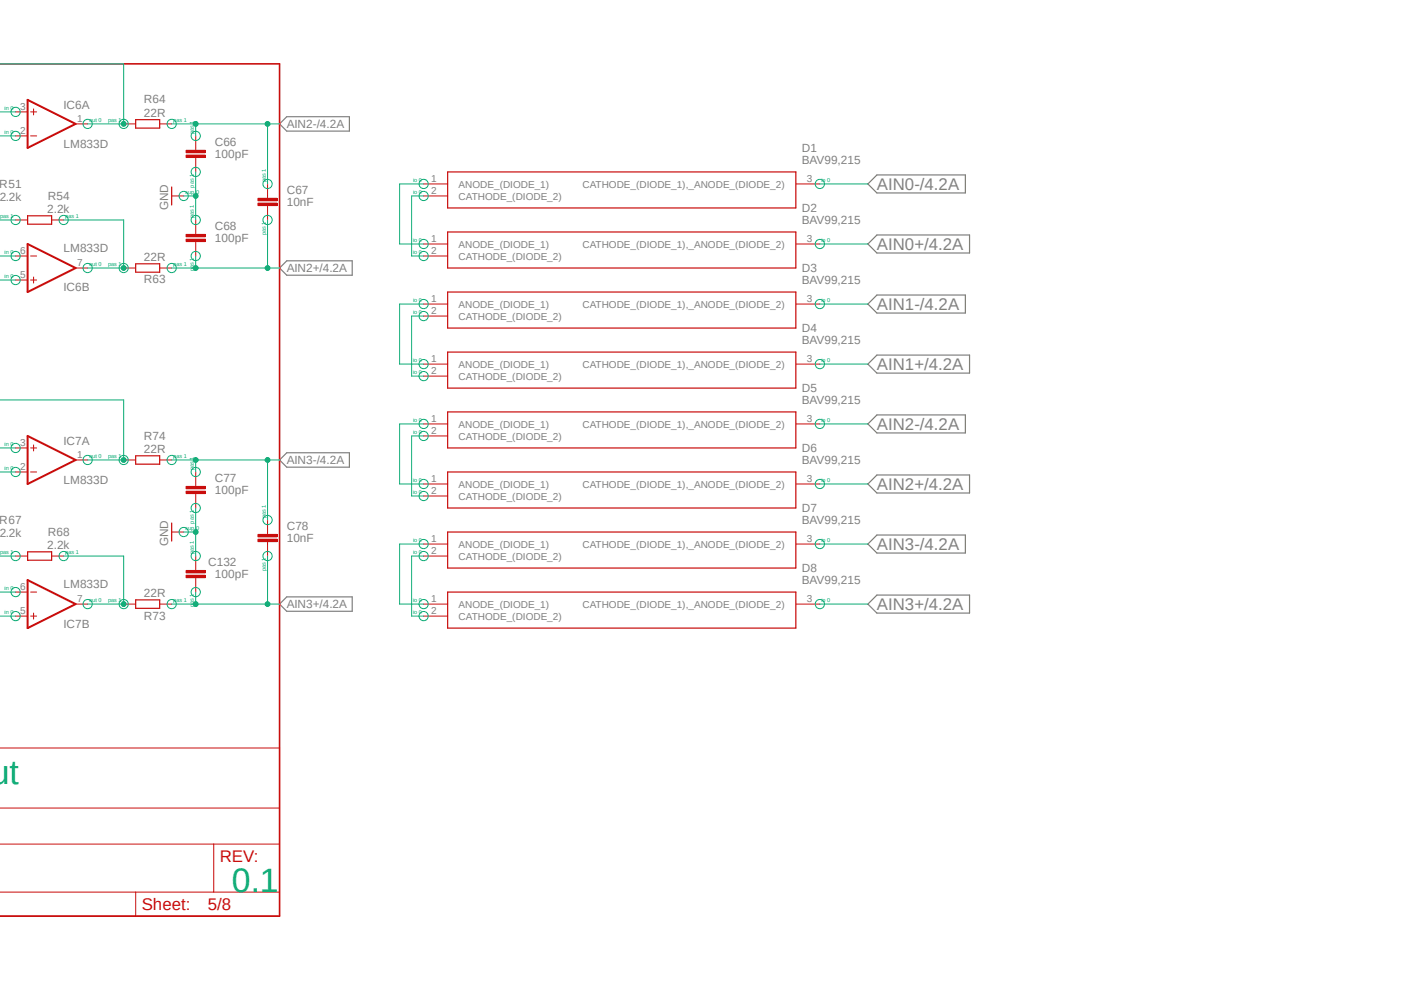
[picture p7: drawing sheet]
<svg xmlns="http://www.w3.org/2000/svg" width="297mm" height="210mm" viewBox="0 0 297 210" stroke-linecap="round" stroke-linejoin="round" font-family="sans-serif">
<path d="M205.4 10.5l-205.5 91.9M-.1 102.4l205.5 91.9" fill="none" stroke="#fff" stroke-width=".21"/>
<path d="M60.7 24.7h13.2v3h-13.2l-1.6-1.5zM183.6 38.9l1.9-1.9h18.7v3.8h-18.7zM60.7 55.2h13.8v3h-13.8l-1.6-1.5zM183.6 51.6l1.9-1.9h19.6v3.8h-19.6zM183.6 64.3l1.9-1.9h18.7v3.8h-18.7zM183.6 77l1.9-1.9h19.6v3.8h-19.6zM59.1 97.3l1.6-1.5h13.2v3h-13.2zM183.6 89.7l1.9-1.9h18.7v3.8h-18.7zM183.6 115.1l1.9-1.9h18.7v3.8h-18.7zM183.6 102.4l1.9-1.9h19.6v3.8h-19.6zM60.7 126.2h13.8v3.1h-13.8l-1.6-1.5zM183.6 127.8l1.9-1.9h19.6v3.8h-19.6z" fill="none" stroke="#808080" stroke-width=".25"/>
<path d="M0 13.5h59.1v180.3h-59.2" fill="none" stroke="#c90d0c" stroke-width=".34"/>
<g fill="none" stroke="#c90d0c" stroke-width=".21">
<path d="M3.3 23.7h2.5M3.3 28.7h2.5M6.5 23.7h1.2M6.5 28.7h1.2M7.1 23v1.3M16 26.2h2.5M26.2 26.2h2.5M33.8 26.2h2.5M41.4 31.3v.5M41.4 33.3v.5M3.3 59.2h2.5M3.3 54.1h2.5"/>
<path d="M3.3 46.5h2.5M6.5 59.2h1.2M6.5 54.1h1.2M7.1 58.6v1.3M10.9 46.5h2.6M16 56.7h2.5M26.2 56.7h2.5M33.8 56.7h2.5M0 158.2h59.1v35.6h-59.1M0 178.5h59.1M0 170.9h59.1M45.2 178.5v10.2"/>
<path d="M0 188.7h59.1M28.7 188.7v5.1"/>
</g>
<path d="M5.8 21.1l10.2 5.1-10.2 5.1zM5.8 51.6l10.2 5.1-10.2 5.1z" fill="none" stroke="#c90d0c" stroke-width=".42"/>
<path d="M28.7 25.3h5.1v1.8h-5.1zM5.8 45.6h5.1v1.8h-5.1zM28.7 55.8h5.1v1.8h-5.1z" fill="none" stroke="#c90d0c" stroke-width=".25"/>
<path d="M39.4 31.8h4v.5h-4z" fill-rule="evenodd" fill="#c90d0c"/>
<path d="M39.4 31.8h4v.5h-4z" fill="none" stroke="#c90d0c" stroke-width=".21"/>
<path d="M39.4 32.8h4v.5h-4z" fill-rule="evenodd" fill="#c90d0c"/>
<path d="M39.4 32.8h4v.5h-4zM41.4 28.7v2.6M41.4 33.8v2.6M56.6 41.4v.6M56.6 43.5v.5" fill="none" stroke="#c90d0c" stroke-width=".21"/>
<path d="M54.6 43h4v.5h-4z" fill-rule="evenodd" fill="#c90d0c"/>
<path d="M54.6 43h4v.5h-4z" fill="none" stroke="#c90d0c" stroke-width=".21"/>
<path d="M54.6 42h4v.5h-4z" fill-rule="evenodd" fill="#c90d0c"/>
<path d="M56.6 38.9v2.5M41.4 49.1v.5M41.4 51.1v.5M54.6 42h4v.5h-4zM56.6 44v2.5" fill="none" stroke="#c90d0c" stroke-width=".21"/>
<path d="M39.4 49.6h4v.5h-4z" fill-rule="evenodd" fill="#c90d0c"/>
<path d="M39.4 49.6h4v.5h-4z" fill="none" stroke="#c90d0c" stroke-width=".21"/>
<path d="M39.4 50.6h4v.5h-4z" fill-rule="evenodd" fill="#c90d0c"/>
<g fill="none" stroke="#c90d0c" stroke-width=".21">
<path d="M36.3 41.4h2.6M39.4 50.6h4v.5h-4zM41.4 46.5v2.6M41.4 51.6v2.5M3.3 94.7h2.5M3.3 99.8h2.5M6.5 94.7h1.2M6.5 99.8h1.2M7.1 94.1v1.3M16 97.3h2.5M26.2 97.3h2.5M33.8 97.3h2.5"/>
<path d="M3.3 117.6h2.5M10.9 117.6h2.6M41.4 102.4v.5M41.4 104.4v.5M3.3 130.3h2.5M3.3 125.2h2.5M6.5 130.3h1.2M6.5 125.2h1.2M7.1 129.7v1.2M16 127.8h2.5M26.2 127.8h2.5M33.8 127.8h2.5"/>
</g>
<path d="M36.3 39.5v3.8M28.7 96.4h5.1v1.8h-5.1zM5.8 116.7h5.1v1.8h-5.1zM28.7 126.9h5.1v1.8h-5.1z" fill="none" stroke="#c90d0c" stroke-width=".25"/>
<path d="M5.8 92.2l10.2 5.1-10.2 5.1zM5.8 122.7l10.2 5.1-10.2 5z" fill="none" stroke="#c90d0c" stroke-width=".42"/>
<path d="M39.4 102.9h4v.5h-4z" fill-rule="evenodd" fill="#c90d0c"/>
<path d="M39.4 102.9h4v.5h-4z" fill="none" stroke="#c90d0c" stroke-width=".21"/>
<path d="M39.4 103.9h4v.5h-4z" fill-rule="evenodd" fill="#c90d0c"/>
<path d="M41.4 99.8v2.6M39.4 103.9h4v.5h-4zM41.4 104.9v2.5M56.6 112.5v.5M56.6 114.6v.5" fill="none" stroke="#c90d0c" stroke-width=".21"/>
<path d="M54.6 114h4v.6h-4z" fill-rule="evenodd" fill="#c90d0c"/>
<path d="M54.6 114h4v.6h-4z" fill="none" stroke="#c90d0c" stroke-width=".21"/>
<path d="M54.6 113h4v.5h-4z" fill-rule="evenodd" fill="#c90d0c"/>
<path d="M54.6 113h4v.5h-4zM56.6 110v2.5M56.6 115.1v2.5M41.4 120.1v.5M41.4 122.2v.5" fill="none" stroke="#c90d0c" stroke-width=".21"/>
<path d="M39.4 120.6h4v.6h-4z" fill-rule="evenodd" fill="#c90d0c"/>
<path d="M39.4 120.6h4v.6h-4z" fill="none" stroke="#c90d0c" stroke-width=".21"/>
<path d="M39.4 121.7h4v.5h-4z" fill-rule="evenodd" fill="#c90d0c"/>
<g fill="none" stroke="#c90d0c" stroke-width=".21">
<path d="M89.6 38.9h5.1M168.4 38.9h5M89.6 41.4h5.1M89.6 51.6h5.1M89.6 54.1h5.1M168.4 51.6h5M89.6 64.3h5.1M89.6 66.8h5.1M89.6 77h5.1M89.6 79.5h5.1M168.4 64.3h5M168.4 77h5"/>
<path d="M89.6 89.7h5.1M89.6 92.2h5.1M168.4 89.7h5M36.3 112.5h2.6M41.4 117.6v2.5M89.6 102.4h5.1M89.6 104.9h5.1M89.6 115.1h5.1M89.6 117.6h5.1M168.4 102.4h5M168.4 115.1h5M39.4 121.7h4v.5h-4z"/>
<path d="M41.4 122.7v2.5M89.6 127.8h5.1M89.6 130.3h5.1M168.4 127.8h5"/>
</g>
<path d="M94.7 36.4h73.7v7.6h-73.7zM94.7 49.1h73.7v7.6h-73.7zM94.7 61.8h73.7v7.6h-73.7zM94.7 74.5h73.7v7.6h-73.7zM94.7 87.1h73.7v7.6h-73.7zM94.7 99.8h73.7v7.6h-73.7zM36.3 110.6v3.8M94.7 112.5h73.7v7.6h-73.7zM94.7 125.2h73.7v7.6h-73.7z" fill="none" stroke="#c90d0c" stroke-width=".25"/>
<g fill="none" stroke="#0dab76" stroke-width=".21">
<path d="M41.4 36.4v10.1M38.9 41.4h2.5"/>
<circle cx="3.3" cy="28.7" r=".98"/>
<circle cx="3.3" cy="23.7" r=".98"/>
<circle cx="18.5" cy="26.2" r=".98"/>
<circle cx="26.2" cy="26.2" r=".98"/>
<circle cx="36.3" cy="26.2" r=".98"/>
<circle cx="41.4" cy="36.4" r=".98"/>
<circle cx="41.4" cy="28.7" r=".98"/>
<circle cx="56.6" cy="38.9" r=".98"/>
<circle cx="89.6" cy="38.9" r=".98"/>
<circle cx="173.4" cy="38.9" r=".98"/>
<circle cx="3.3" cy="46.5" r=".98"/>
<circle cx="3.3" cy="59.2" r=".98"/>
<circle cx="3.3" cy="54.1" r=".98"/>
<circle cx="13.5" cy="46.5" r=".98"/>
<circle cx="18.5" cy="56.7" r=".98"/>
<circle cx="26.2" cy="56.7" r=".98"/>
<circle cx="36.3" cy="56.7" r=".98"/>
<circle cx="38.9" cy="41.4" r=".98"/>
<circle cx="41.4" cy="46.5" r=".98"/>
<circle cx="41.4" cy="54.1" r=".98"/>
<circle cx="56.6" cy="46.5" r=".98"/>
<circle cx="89.6" cy="51.6" r=".98"/>
<circle cx="89.6" cy="41.4" r=".98"/>
<circle cx="89.6" cy="54.1" r=".98"/>
<circle cx="173.4" cy="51.6" r=".98"/>
<circle cx="89.6" cy="66.8" r=".98"/>
<circle cx="89.6" cy="79.5" r=".98"/>
<circle cx="89.6" cy="64.3" r=".98"/>
<circle cx="89.6" cy="77" r=".98"/>
<circle cx="173.4" cy="77" r=".98"/>
<circle cx="173.4" cy="64.3" r=".98"/>
<circle cx="3.3" cy="94.7" r=".98"/>
<circle cx="3.3" cy="99.8" r=".98"/>
<circle cx="18.5" cy="97.3" r=".98"/>
<circle cx="26.2" cy="97.3" r=".98"/>
<circle cx="36.3" cy="97.3" r=".98"/>
<circle cx="41.4" cy="99.8" r=".98"/>
<circle cx="89.6" cy="89.7" r=".98"/>
<circle cx="89.6" cy="92.2" r=".98"/>
<circle cx="173.4" cy="89.7" r=".98"/>
<circle cx="3.3" cy="117.6" r=".98"/>
<circle cx="13.5" cy="117.6" r=".98"/>
<circle cx="38.9" cy="112.5" r=".98"/>
<circle cx="41.4" cy="107.4" r=".98"/>
<circle cx="41.4" cy="117.6" r=".98"/>
<circle cx="56.6" cy="110" r=".98"/>
<circle cx="56.6" cy="117.6" r=".98"/>
<circle cx="89.6" cy="115.1" r=".98"/>
<circle cx="89.6" cy="117.6" r=".98"/>
<circle cx="89.6" cy="104.9" r=".98"/>
<circle cx="89.6" cy="102.4" r=".98"/>
<circle cx="173.4" cy="102.4" r=".98"/>
<circle cx="173.4" cy="115.1" r=".98"/>
<circle cx="3.3" cy="130.3" r=".98"/>
<circle cx="3.3" cy="125.2" r=".98"/>
<circle cx="18.5" cy="127.8" r=".98"/>
<circle cx="26.2" cy="127.8" r=".98"/>
<circle cx="36.3" cy="127.8" r=".98"/>
<circle cx="41.4" cy="125.2" r=".98"/>
<circle cx="89.6" cy="130.3" r=".98"/>
<circle cx="89.6" cy="127.8" r=".98"/>
<circle cx="173.4" cy="127.8" r=".98"/>
</g>
<circle cx="41.4" cy="41.4" r=".51" fill="#0dab76"/>
<g fill="none" stroke="#0dab76" stroke-width=".21">
<path d="M38.9 112.5h2.5M41.4 107.4v10.2"/>
<circle cx="41.4" cy="41.4" r=".51"/>
</g>
<circle cx="41.4" cy="112.5" r=".51" fill="#0dab76"/>
<g fill="none" stroke="#0dab76" stroke-width=".21">
<path d="M-.1 13.5h26.3v12.7h-7.7M-.1 23.7h3.4M0 28.7h3.3M173.4 38.9h10.2M173.4 51.6h10.2"/>
<circle cx="41.4" cy="112.5" r=".51"/>
</g>
<circle cx="26.2" cy="26.2" r=".51" fill="#0dab76"/>
<g fill="none" stroke="#0dab76" stroke-width=".21">
<path d="M-.1 54.1h3.4M0 46.5h3.3M13.5 46.5h12.7v10.2h-7.7"/>
<circle cx="26.2" cy="26.2" r=".51"/>
</g>
<circle cx="26.2" cy="56.7" r=".51" fill="#0dab76"/>
<g fill="none" stroke="#0dab76" stroke-width=".21">
<path d="M0 59.2h3.3M-.1 94.7h3.4M-.1 84.6h26.3v12.7h-7.7M0 99.8h3.3"/>
<circle cx="26.2" cy="56.7" r=".51"/>
</g>
<circle cx="26.2" cy="97.3" r=".51" fill="#0dab76"/>
<g fill="none" stroke="#0dab76" stroke-width=".21">
<path d="M0 117.6h3.3M13.5 117.6h12.7v10.2h-7.7M-.1 125.2h3.4"/>
<circle cx="26.2" cy="97.3" r=".51"/>
</g>
<circle cx="26.2" cy="127.8" r=".51" fill="#0dab76"/>
<g fill="none" stroke="#0dab76" stroke-width=".21">
<path d="M36.3 26.2h22.8M41.4 26.2v2.5M173.4 64.3h10.2M173.4 77h10.2M0 130.3h3.3"/>
<circle cx="26.2" cy="127.8" r=".51"/>
</g>
<circle cx="41.4" cy="26.2" r=".51" fill="#0dab76"/>
<g fill="none" stroke="#0dab76" stroke-width=".21">
<path d="M56.6 26.2v12.7"/>
<circle cx="41.4" cy="26.2" r=".51"/>
</g>
<circle cx="56.6" cy="26.2" r=".51" fill="#0dab76"/>
<g fill="none" stroke="#0dab76" stroke-width=".21">
<path d="M36.3 56.7h22.8M41.4 54.1v2.6M173.4 89.7h10.2"/>
<circle cx="56.6" cy="26.2" r=".51"/>
</g>
<circle cx="41.4" cy="56.7" r=".51" fill="#0dab76"/>
<g fill="none" stroke="#0dab76" stroke-width=".21">
<path d="M56.6 46.5v10.2"/>
<circle cx="41.4" cy="56.7" r=".51"/>
</g>
<circle cx="56.6" cy="56.7" r=".51" fill="#0dab76"/>
<g fill="none" stroke="#0dab76" stroke-width=".21">
<path d="M36.3 97.3h22.8M41.4 97.3v2.5M173.4 102.4h10.2"/>
<circle cx="56.6" cy="56.7" r=".51"/>
</g>
<circle cx="41.4" cy="97.3" r=".51" fill="#0dab76"/>
<g fill="none" stroke="#0dab76" stroke-width=".21">
<path d="M56.6 97.3v12.7"/>
<circle cx="41.4" cy="97.3" r=".51"/>
</g>
<circle cx="56.6" cy="97.3" r=".51" fill="#0dab76"/>
<g fill="none" stroke="#0dab76" stroke-width=".21">
<path d="M173.4 115.1h10.2M36.3 127.8h22.8M41.4 125.2v2.6"/>
<circle cx="56.6" cy="97.3" r=".51"/>
</g>
<circle cx="41.4" cy="127.8" r=".51" fill="#0dab76"/>
<g fill="none" stroke="#0dab76" stroke-width=".21">
<path d="M56.6 117.6v10.2"/>
<circle cx="41.4" cy="127.8" r=".51"/>
</g>
<circle cx="56.6" cy="127.8" r=".51" fill="#0dab76"/>
<g fill="none" stroke="#0dab76" stroke-width=".21">
<path d="M89.6 38.9h-5.1v12.7h5.1M89.6 41.4h-2.5v12.7h2.5M89.6 64.3h-5.1v12.7h5.1M89.6 66.8h-2.5v12.7h2.5M89.6 89.7h-5.1v12.7h5.1M89.6 92.2h-2.5v12.7h2.5M89.6 115.1h-5.1v12.7h5.1M89.6 117.6h-2.5v12.7h2.5M173.4 127.8h10.2"/>
<circle cx="56.6" cy="127.8" r=".51"/>
</g>
<g font-size="7.2" fill="#0dab76">
<text x="2" y="165.8">t</text>
<text x="49" y="188.7">0.1</text>
</g>
<g font-size="3.6" fill="#808080">
<text x="185.5" y="40.2">AIN0-/4.2A</text>
<text x="185.5" y="52.9">AIN0+/4.2A</text>
<text x="185.5" y="65.6">AIN1-/4.2A</text>
<text x="185.5" y="78.3">AIN1+/4.2A</text>
<text x="185.5" y="90.9">AIN2-/4.2A</text>
<text x="185.5" y="103.6">AIN2+/4.2A</text>
<text x="185.5" y="116.3">AIN3-/4.2A</text>
<text x="185.5" y="129">AIN3+/4.2A</text>
</g>
<g font-size="3.6" fill="#c90d0c">
<text x="46.5" y="182.3">REV:</text>
<text x="30" y="192.5">Sheet:</text>
<text x="43.9" y="192.5">5/8</text>
</g>
<g font-size="2.5" fill="#808080">
<text x="13.5" y="23">IC6A</text>
<text x="30.4" y="21.9">R64</text>
<text x="30.4" y="24.7">22R</text>
<text x="60.7" y="27.1">AIN2-/4.2A</text>
<text x="13.5" y="31.3">LM833D</text>
<text x="45.4" y="30.9">C66</text>
<text x="45.5" y="33.4">100pF</text>
<text x="169.6" y="34.7">BAV99,215</text>
<text x="169.6" y="32.2">D1</text>
<text x="0" y="39.7">R51</text>
<text x="60.7" y="41.1">C67</text>
<text x="-.2" y="42.5">2.2k</text>
<text x="10" y="45">2.2k</text>
<text x="10.1" y="42.2">R54</text>
<text x="35.6" y="44.5" transform="rotate(-90 35.6 44.5)">GND</text>
<text x="60.7" y="43.6">10nF</text>
<text x="169.6" y="47.4">BAV99,215</text>
<text x="169.6" y="44.9">D2</text>
<text x="13.5" y="53.4">LM833D</text>
<text x="45.4" y="48.7">C68</text>
<text x="45.5" y="51.2">100pF</text>
<text x="30.4" y="55.2">22R</text>
<text x="30.4" y="59.9">R63</text>
<text x="60.7" y="57.6">AIN2+/4.2A</text>
<text x="169.6" y="57.6">D3</text>
<text x="13.5" y="61.6">IC6B</text>
<text x="169.6" y="60.1">BAV99,215</text>
<text x="169.6" y="70.3">D4</text>
<text x="169.6" y="72.8">BAV99,215</text>
<text x="169.6" y="83">D5</text>
<text x="169.6" y="85.5">BAV99,215</text>
<text x="13.5" y="94.1">IC7A</text>
<text x="30.4" y="95.8">22R</text>
<text x="30.4" y="93">R74</text>
<text x="169.6" y="95.6">D6</text>
<text x="45.4" y="102">C77</text>
<text x="60.7" y="98.2">AIN3-/4.2A</text>
<text x="169.6" y="98.2">BAV99,215</text>
<text x="13.5" y="102.4">LM833D</text>
<text x="45.5" y="104.5">100pF</text>
<text x="-.2" y="113.5">2.2k</text>
<text x="0" y="110.7">R67</text>
<text x="10.1" y="113.3">R68</text>
<text x="60.7" y="112.1">C78</text>
<text x="169.6" y="110.9">BAV99,215</text>
<text x="169.6" y="108.3">D7</text>
<text x="10" y="116.1">2.2k</text>
<text x="35.6" y="115.6" transform="rotate(-90 35.6 115.6)">GND</text>
<text x="44" y="119.8">C132</text>
<text x="60.7" y="114.7">10nF</text>
<text x="13.5" y="124.5">LM833D</text>
<text x="45.5" y="122.3">100pF</text>
<text x="169.6" y="123.6">BAV99,215</text>
<text x="169.6" y="121">D8</text>
<text x="30.4" y="126.2">22R</text>
<text x="30.4" y="131">R73</text>
<text x="60.7" y="128.7">AIN3+/4.2A</text>
<text x="13.5" y="132.7">IC7B</text>
</g>
<g font-size="2.1" fill="#808080">
<text x="4.3" y="23.3">3</text>
<text x="4.3" y="28.4">2</text>
<text x="16.3" y="25.9">1</text>
<text x="91.2" y="38.6">1</text>
<text x="91.2" y="41.1">2</text>
<text x="97" y="39.7">ANODE_(DIODE_1)</text>
<text x="123.2" y="39.7">CATHODE_(DIODE_1),_ANODE_(DIODE_2)</text>
<text x="170.7" y="38.6">3</text>
<text x="97" y="42.2">CATHODE_(DIODE_2)</text>
<text x="4.3" y="53.8">6</text>
<text x="91.2" y="51.3">1</text>
<text x="91.2" y="53.8">2</text>
<text x="97" y="52.4">ANODE_(DIODE_1)</text>
<text x="123.2" y="52.4">CATHODE_(DIODE_1),_ANODE_(DIODE_2)</text>
<text x="170.7" y="51.3">3</text>
<text x="4.3" y="58.8">5</text>
<text x="16.3" y="56.3">7</text>
<text x="97" y="54.9">CATHODE_(DIODE_2)</text>
<text x="91.2" y="63.9">1</text>
<text x="97" y="65.1">ANODE_(DIODE_1)</text>
<text x="123.2" y="65.1">CATHODE_(DIODE_1),_ANODE_(DIODE_2)</text>
<text x="170.7" y="63.9">3</text>
<text x="91.2" y="66.5">2</text>
<text x="97" y="67.6">CATHODE_(DIODE_2)</text>
<text x="91.2" y="76.6">1</text>
<text x="97" y="77.8">ANODE_(DIODE_1)</text>
<text x="123.2" y="77.8">CATHODE_(DIODE_1),_ANODE_(DIODE_2)</text>
<text x="170.7" y="76.6">3</text>
<text x="91.2" y="79.2">2</text>
<text x="97" y="80.3">CATHODE_(DIODE_2)</text>
<text x="91.2" y="89.3">1</text>
<text x="170.7" y="89.3">3</text>
<text x="4.3" y="94.4">3</text>
<text x="91.2" y="91.9">2</text>
<text x="97" y="90.4">ANODE_(DIODE_1)</text>
<text x="97" y="93">CATHODE_(DIODE_2)</text>
<text x="123.2" y="90.4">CATHODE_(DIODE_1),_ANODE_(DIODE_2)</text>
<text x="4.3" y="99.5">2</text>
<text x="16.3" y="96.9">1</text>
<text x="91.2" y="102">1</text>
<text x="91.2" y="104.6">2</text>
<text x="97" y="103.1">ANODE_(DIODE_1)</text>
<text x="97" y="105.7">CATHODE_(DIODE_2)</text>
<text x="123.2" y="103.1">CATHODE_(DIODE_1),_ANODE_(DIODE_2)</text>
<text x="170.7" y="102">3</text>
<text x="91.2" y="114.7">1</text>
<text x="91.2" y="117.3">2</text>
<text x="97" y="115.8">ANODE_(DIODE_1)</text>
<text x="97" y="118.4">CATHODE_(DIODE_2)</text>
<text x="123.2" y="115.8">CATHODE_(DIODE_1),_ANODE_(DIODE_2)</text>
<text x="170.7" y="114.7">3</text>
<text x="4.3" y="124.9">6</text>
<text x="4.3" y="129.9">5</text>
<text x="16.3" y="127.4">7</text>
<text x="91.2" y="127.4">1</text>
<text x="91.2" y="129.9">2</text>
<text x="97" y="128.5">ANODE_(DIODE_1)</text>
<text x="97" y="131.1">CATHODE_(DIODE_2)</text>
<text x="123.2" y="128.5">CATHODE_(DIODE_1),_ANODE_(DIODE_2)</text>
<text x="170.7" y="127.4">3</text>
</g>
<g font-size="1.2" fill="#0dab76">
<text x="1" y="23.3">in 0</text>
<text x="1" y="28.4">in 0</text>
<text x="18.9" y="25.9">out 0</text>
<text x="22.9" y="25.9">pas 1</text>
<text x="36.7" y="25.9">pas 1</text>
<text x="41" y="28.4" transform="rotate(-90 41 28.4)">pas 1</text>
<text x="39.2" y="41.1">sup 0</text>
<text x="41" y="39.7" transform="rotate(-90 41 39.7)">pas 1</text>
<text x="56.3" y="38.6" transform="rotate(-90 56.3 38.6)">pas 1</text>
<text x="87.4" y="38.6">io 0</text>
<text x="87.4" y="41.1">io 0</text>
<text x="173.8" y="38.6">io 0</text>
<text x="0" y="46.2">pas 1</text>
<text x="13.8" y="46.2">pas 1</text>
<text x="41" y="46.2" transform="rotate(-90 41 46.2)">pas 1</text>
<text x="1" y="53.8">in 0</text>
<text x="56.3" y="49.8" transform="rotate(-90 56.3 49.8)">pas 1</text>
<text x="87.4" y="51.3">io 0</text>
<text x="87.4" y="53.8">io 0</text>
<text x="173.8" y="51.3">io 0</text>
<text x="1" y="58.8">in 0</text>
<text x="18.9" y="56.3">out 0</text>
<text x="22.9" y="56.3">pas 1</text>
<text x="36.7" y="56.3">pas 1</text>
<text x="41" y="57.4" transform="rotate(-90 41 57.4)">pas 1</text>
<text x="87.4" y="63.9">io 0</text>
<text x="173.8" y="63.9">io 0</text>
<text x="87.4" y="66.5">io 0</text>
<text x="87.4" y="76.6">io 0</text>
<text x="173.8" y="76.6">io 0</text>
<text x="87.4" y="79.2">io 0</text>
<text x="87.4" y="89.3">io 0</text>
<text x="173.8" y="89.3">io 0</text>
<text x="1" y="94.4">in 0</text>
<text x="87.4" y="91.9">io 0</text>
<text x="1" y="99.5">in 0</text>
<text x="18.9" y="96.9">out 0</text>
<text x="22.9" y="96.9">pas 1</text>
<text x="36.7" y="96.9">pas 1</text>
<text x="41" y="99.5" transform="rotate(-90 41 99.5)">pas 1</text>
<text x="87.4" y="102">io 0</text>
<text x="87.4" y="104.6">io 0</text>
<text x="173.8" y="102">io 0</text>
<text x="39.2" y="112.2">sup 0</text>
<text x="41" y="110.7" transform="rotate(-90 41 110.7)">pas 1</text>
<text x="56.3" y="109.6" transform="rotate(-90 56.3 109.6)">pas 1</text>
<text x="0" y="117.3">pas 1</text>
<text x="13.8" y="117.3">pas 1</text>
<text x="41" y="117.3" transform="rotate(-90 41 117.3)">pas 1</text>
<text x="87.4" y="114.7">io 0</text>
<text x="87.4" y="117.3">io 0</text>
<text x="173.8" y="114.7">io 0</text>
<text x="1" y="124.9">in 0</text>
<text x="56.3" y="120.9" transform="rotate(-90 56.3 120.9)">pas 1</text>
<text x="1" y="129.9">in 0</text>
<text x="18.9" y="127.4">out 0</text>
<text x="22.9" y="127.4">pas 1</text>
<text x="36.7" y="127.4">pas 1</text>
<text x="41" y="128.5" transform="rotate(-90 41 128.5)">pas 1</text>
<text x="87.4" y="127.4">io 0</text>
<text x="87.4" y="129.9">io 0</text>
<text x="173.8" y="127.4">io 0</text>
</g>
</svg>
